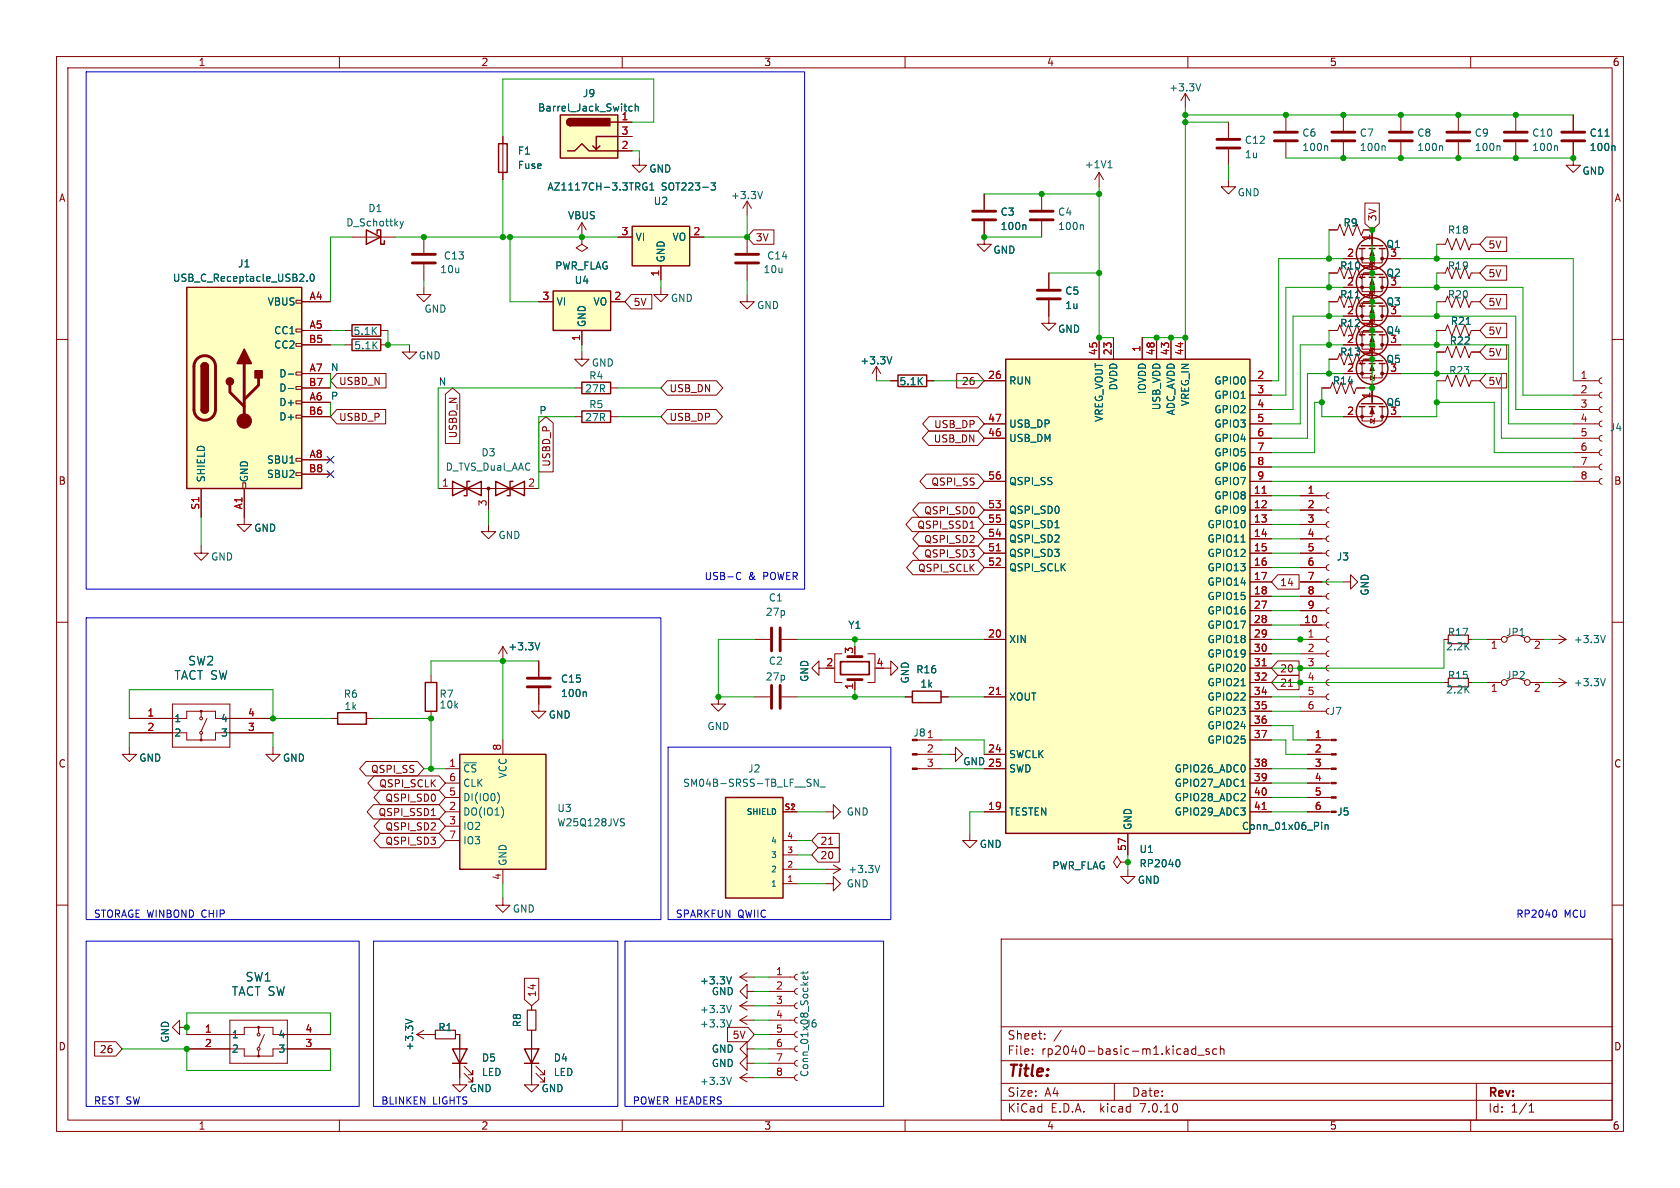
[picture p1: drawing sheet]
<svg xmlns="http://www.w3.org/2000/svg" width="297mm" height="210mm" viewBox="0 0 297 210" stroke-linecap="round" stroke-linejoin="round" font-family="sans-serif">
<g fill="none" stroke="#840000" stroke-width=".18">
<path d="M10 10h277v190h-277zM12 12h273v186h-273zM60 10v2M110 10v2M160 10v2M209.5 16.5v2.6M209.5 16.5l-.7 1.3M209.5 16.5l.8 1.3M210 10v2M260 10v2M88.9 24.1v7.7M102.9 39.4l-.8 1.2"/>
<path d="M102.9 39.4v2.5M102.9 39.4l.7 1.2M109.2 21.6h2.6M109.2 26.7h2.6M109.2 24.1h2.6M113 27.9v1.3h1.3l-1.3 1.3-1.2-1.3h1.2M132.1 35.6l-.8 1.2M132.1 35.6v2.5M132.1 35.6l.7 1.2M174 39.1v4.1h1.3l-1.3 1.3-1.3-1.3h1.3M174 34.3v2.8M184.1 34.3v2.8"/>
<path d="M184.1 39.1v2.8M194.3 30.5v2.5M194.3 30.5l-.8 1.3M194.3 30.5l.8 1.3M217.2 31.8v1.2h1.2l-1.2 1.3-1.3-1.3h1.3M217.2 21.6v2.8M217.2 26.4v2.8M227.3 20.3v2.8M227.3 25.1v2.8M237.5 20.3v2.8M237.5 25.1v2.8M241.3 35.9h2.5v3.6l-1.2 1.1-1.3-1.1z"/>
<path d="M247.6 20.3v2.8M247.6 25.1v2.8M257.8 20.3v2.8M257.8 25.1v2.8M268 20.3v2.8M268 25.1v2.8M278.1 25.1v4.1h1.3l-1.3 1.3-1.2-1.3h1.2M278.1 20.3v2.8M10 60h2M52.3 58.2h1v.5h-1zM52.3 53.1h1v.5h-1zM53.3 53.3h5.1"/>
<path d="M53.3 58.4h5.1M61 58.4h1.2M62.2 41.9h7.6M67.3 58.4h1.3M74.9 50.8v1.3h1.3l-1.3 1.2-1.2-1.2h1.2M74.9 41.9v2.8M74.9 46.7v2.8M95.2 53.3h2.6M102.9 41.9v1.3l1 .6-1 .7-1-.7 1-.6M102.9 41.9h.1M102.9 58.4v2.6M107.9 53.3h2.6"/>
<path d="M109.2 41.9h2.6M111.6 52.1h3.6v2.5h-3.6l-1.1-1.3zM116.8 50.8v1.3h1.3l-1.3 1.2-1.2-1.2h1.2M116.8 47v2.5M121.9 41.9h2.6M132.1 52.1v1.2h1.2l-1.2 1.3-1.3-1.3h1.3M132.1 41.9v2.8M132.1 46.7v2.8M133.2 40.6h3.6v2.6h-3.6l-1.1-1.3zM185.4 53.1v4.1h1.3l-1.3 1.2-1.3-1.2h1.3M185.4 48.3v2.8M194.3 59.7v3.8"/>
<path d="M196.8 59.7v3.8M201.9 59.7v3.8M204.5 59.7v3.8M207 59.7v3.8M209.5 59.7v3.8M234.9 53.3h1.6l.4-1 .7 2.1 .8-2.1 .7 2.1 .8-2.1 .8 2.1 .3-1.1h1.6M234.9 48.3h1.6l.4-1.1 .7 2.1 .8-2.1 .7 2.1 .8-2.1 .8 2.1 .3-1h1.6M234.9 58.4h1.6l.4-1 .7 2 .8-2 .7 2 .8-2 .8 2 .3-1h1.6M234.9 40.6h1.6l.4-1 .7 2.1 .8-2.1 .7 2.1 .8-2.1 .8 2.1 .3-1.1h1.6M240.8 59.2v2.5h3.5v-2.5M240.8 49v2.6h3.5v-2.6M240.8 54.1v2.5h3.5v-2.5"/>
<path d="M240.8 43.9v2.6h3.5v-2.6M242.3 51.2l.7 .4-.7 .3zM242.3 56.3l.7 .3-.7 .4zM242.3 46.1l.7 .4-.7 .4zM242.6 59.2v1.8h-5.1M242.6 49v1.8h-5.1M242.6 54.1v1.8h-5.1M242.6 43.9v1.8h-5.1M242.6 40.6v2.8M242.6 45.7v2.8M242.6 50.8v2.8M242.6 55.9v2.8"/>
<path d="M243.1 51.1l-.1 .1v.7l-.2 .2M243.1 56.1l-.1 .2v.7l-.2 .2M243.1 46l-.1 .1v.8l-.2 .1M244.3 50.8h3.3M244.3 55.9h3.3M244.3 45.7h3.3M254 43.2h1.5l.4-1 .8 2 .7-2 .8 2 .8-2 .7 2 .4-1h1.5M254 53.3h1.5l.4-1 .8 2.1 .7-2.1 .8 2.1 .8-2.1 .7 2.1 .4-1.1h1.5M254 58.4h1.5l.4-1 .8 2 .7-2 .8 2 .8-2 .7 2 .4-1h1.5M254 48.3h1.5l.4-1.1 .8 2.1 .7-2.1 .8 2.1 .8-2.1 .7 2.1 .4-1h1.5M262.7 47h3.7v2.5h-3.7l-1.1-1.2zM262.7 41.9h3.7v2.6h-3.7l-1.1-1.3z"/>
<path d="M262.7 52.1h3.7v2.5h-3.7l-1.1-1.3zM262.7 57.1h3.7v2.6h-3.7l-1.1-1.3zM285 60h2M52.3 73.4h1v.5h-1zM52.3 70.9h1v.5h-1zM52.3 68.3h1v.5h-1zM52.3 65.8h1v.5h-1zM52.3 60.7h1v.5h-1zM53.3 61h5.1M53.3 73.7h5.1M53.3 66h5.1M53.3 68.6h5.1"/>
<path d="M53.3 71.1h5.1M59.5 72.4h8.7v2.5h-8.7l-1.1-1.2zM59.5 66h8.7v2.6h-8.7l-1.1-1.3zM61 61h1.2M67.3 61h1.3M72.4 61v1.2h1.3l-1.3 1.3-1.3-1.3h1.3M78.7 69.7l1.3-1.1 1.3 1.1v8.7h-2.6zM95.2 74.8l1.3-1.1 1.3 1.1v8.6h-2.6zM101.6 73.7h1.3M101.6 68.6h1.3M102.9 62.2v1.3h1.2l-1.2 1.3-1.3-1.3h1.3M107.9 73.7h1.3"/>
<path d="M107.9 68.6h1.3M118 67.3h8.7l1.1 1.3-1.1 1.3h-8.7l-1.2-1.3zM118 72.4h8.6l1.1 1.3-1.1 1.2h-8.6l-1.2-1.2zM154.9 64.8l-.7 1.2M154.9 64.8v2.5M154.9 64.8l.8 1.2M157.5 67.3h1.2M163.8 67.3h1.3M164.2 76.2h8.7l1.1 1.3-1.1 1.2h-8.7l-1.1-1.2zM164.2 73.7h8.7l1.1 1.2-1.1 1.3h-8.7l-1.1-1.3zM169.1 66h3.8l1.1 1.3-1.1 1.3h-3.8zM174 67.3h3.8"/>
<path d="M174 77.5h3.8M174 74.9h3.8M221 67.3h3.8M221 69.9h3.8M221 72.4h3.8M221 77.5h3.8M221 74.9h3.8M233.7 68.6h1.5l.4-1 .7 2 .8-2 .8 2 .7-2 .8 2 .4-1h1.5M234.9 63.5h1.6l.4-1 .7 2 .8-2 .7 2 .8-2 .8 2 .3-1h1.6M240.8 64.3v2.5h3.5v-2.5M240.8 71.9v2.5h3.5v-2.5M242.3 61.3l.7 .4-.7 .4z"/>
<path d="M242.3 66.4l.7 .4-.7 .4zM242.3 74l.7 .4-.7 .4zM242.6 64.3v1.7h-5.1M242.6 71.9v1.8h-5.1M242.6 61v2.8M242.6 68.6v2.8M243.1 61.2l-.1 .1v.8l-.2 .1M243.1 66.3l-.1 .1v.8l-.2 .1M243.1 73.9l-.1 .1v.8l-.2 .1M244.3 61h3.3M244.3 73.7h3.3M244.3 66h3.3"/>
<path d="M254 67.3h1.5l.4-1 .8 2 .7-2 .8 2 .8-2 .7 2 .4-1h1.5M254 62.2h1.5l.4-1 .8 2 .7-2 .8 2 .8-2 .7 2 .4-1h1.5M262.7 61h3.7v2.5h-3.7l-1.1-1.3zM262.7 66h3.7v2.6h-3.7l-1.1-1.3zM278.1 67.3h4.6M278.1 69.9h4.6M278.1 72.4h4.6M278.1 77.5h4.6M278.1 74.9h4.6M283.2 79.5l-.4 .2-.1 .3 .1 .4 .4 .1M283.2 77l-.4 .1-.1 .4 .1 .3 .4 .2M283.2 74.4l-.4 .2-.1 .3 .1 .4 .4 .1"/>
<path d="M283.2 71.9l-.4 .1-.1 .4 .1 .3 .4 .2M283.2 69.3l-.4 .2-.1 .3 .1 .4 .4 .2M283.2 66.8l-.4 .2-.1 .3 .1 .4 .4 .1M35.6 96.5v1.3h1.2l-1.2 1.3-1.3-1.3h1.3M35.6 86.4v5M42.9 85.3h.5v1.1h-.5zM43.2 86.4v6.3h1.2l-1.2 1.3-1.3-1.3h1.3M52.3 83.6h1v.5h-1zM52.3 81h1v.5h-1zM53.3 81.3h5.1M53.3 83.8h5.1M77.5 86.4h17.7"/>
<path d="M86.4 92.7v1.3h1.2l-1.2 1.3-1.3-1.3h1.3M86.4 86.4v3.8M161.3 91.4h11.6l1.1 1.3-1.1 1.3h-11.6l-1.1-1.3zM161.4 99.1h11.5l1.1 1.2-1.1 1.3h-11.5l-1.1-1.3zM162.5 88.9h10.4l1.1 1.3-1.1 1.2h-10.4l-1.1-1.2zM162.5 94h10.4l1.1 1.3-1.1 1.2h-10.4l-1.1-1.2zM162.5 96.5h10.4l1.1 1.3-1.1 1.3h-10.4l-1.1-1.3zM163.7 83.8h9.2l1.1 1.3-1.1 1.3h-9.2l-1.1-1.3zM171.5 93.4h.7M174 90.2h3.8M174 92.7h3.8M174 95.3h3.8"/>
<path d="M174 97.8h3.8M174 85.1h3.8M221 87.6h3.8M221 90.2h3.8M221 92.7h3.8M221 95.3h3.8M221 97.8h3.8M221 85.1h3.8M221 80h3.8M221 82.6h3.8M229.9 87.6h4.5M229.9 90.2h4.5"/>
<path d="M229.9 92.7h4.5M229.9 95.3h4.5M229.9 97.8h4.5M234.9 99.8l-.3 .2-.2 .3 .2 .4 .3 .1M234.9 97.3l-.3 .1-.2 .4 .2 .3 .3 .2M234.9 94.7l-.3 .2-.2 .3 .2 .4 .3 .2M234.9 92.2l-.3 .1-.2 .4 .2 .4 .3 .1M234.9 89.7l-.3 .1-.2 .4 .2 .3 .3 .2M234.9 87.1l-.3 .2-.2 .3 .2 .4 .3 .1M278.1 85.1h4.6M278.1 80h4.6M278.1 82.6h4.6"/>
<path d="M283.2 84.6l-.4 .1-.1 .4 .1 .3 .4 .2M283.2 82l-.4 .2-.1 .3 .1 .4 .4 .2M10 110h2M76.2 119.4v1.3M88.9 114.3v2.5M88.9 114.3l-.8 1.3M88.9 114.3l.8 1.3M95.2 116.8v2.8M133.3 113h2.8M138.2 113h2.8M144.8 118.1v-1.3l-1.3 1.3 1.3 1.3v-1.3h1.2M147.3 118.1h.3"/>
<path d="M148.8 115.6h-1.2v5.1h1.2M153.4 115.6h1.3v5.1h-1.3M156.2 118.1h1.3v-1.3l1.2 1.3-1.2 1.3v-1.3M174 113h3.8M174 100.3h3.8M221 113h3.8M221 100.3h3.8M221 102.9h3.8M221 105.4h3.8M221 108h3.8M221 110.5h3.8M221 115.6h3.8"/>
<path d="M221 118.1h3.8M225.9 101.6h3.8v2.5h-3.8l-1.1-1.2zM225.9 116.8h3.8v2.6h-3.8l-1.1-1.3zM225.9 119.4h3.8v2.5h-3.8l-1.1-1.2zM229.9 113h4.5M229.9 100.3h4.5M229.9 102.9h4.5M229.9 105.4h4.5M229.9 108h4.5M229.9 110.5h4.5M229.9 115.6h4.5M229.9 118.1h4.5"/>
<path d="M234.9 117.6l-.3 .1-.2 .4 .2 .4 .3 .1M234.9 115.1l-.3 .1-.2 .4 .2 .3 .3 .2M234.9 112.5l-.3 .2-.2 .3 .2 .4 .3 .1M234.9 110l-.3 .1-.2 .4 .2 .3 .3 .2M234.9 107.4l-.3 .2-.2 .3 .2 .4 .3 .2M234.9 104.9l-.3 .1-.2 .4 .2 .4 .3 .1M234.9 102.4l-.3 .1-.2 .4 .2 .3 .3 .2M237.5 102.9h1.3v-1.3l1.2 1.3-1.2 1.2v-1.2M255.3 113h.7M259.6 113h.7M262.9 113h2.5M266.4 112.8a2.54 2.54 0 0 1 3.1 0"/>
<path d="M270.5 113h2.5M274.3 113h2.6M275.6 112.3l1.3 .7M275.6 119.9l1.3 .8M276.9 113l-1.3 .8M285 110h2M22.9 132.1v1.3h1.2l-1.2 1.2-1.3-1.2h1.3M22.9 127h10.1v-1.3h5.1v1.3h10.2M22.9 129.5h10.1v1.3h5.1v-1.3h10.2M30.5 124.5h10.1v7.6h-10.1zM35.6 125.7v1M35.6 129.8v1"/>
<path d="M36.6 127l-1 2.3M48.3 132.1v1.3h1.2l-1.2 1.2-1.3-1.2h1.3M58.4 127h1.3M64.7 134.6h9.1l1.1 1.3-1.1 1.3h-9.1l-1.1-1.3zM64.8 127h1.2M66.1 137.2h11.5l1.1 1.2-1.1 1.3h-11.5l-1.1-1.3zM67.2 139.7h10.4l1.1 1.3-1.1 1.2h-10.4l-1.1-1.2zM76.2 125.7v1.3M78.7 135.9h2.6M78.7 138.4h2.6M88.9 130.8v2.6M95.2 121.7v4h1.3l-1.3 1.3-1.2-1.3h1.2"/>
<path d="M127 123.2v1.3h1.3l-1.3 1.2-1.3-1.2h1.3M133.3 123.2h2.8M138.2 123.2h2.8M151.1 120.1v1.8M160 123.2h1.3M162.2 133.4h4.2M162.2 135.9h4.2M162.6 130.8h3.8M166.4 123.2h1.2M167.6 133.4h1.3v-1.3l1.3 1.3-1.3 1.2v-1.2M174 123.2h3.8M174 133.4h3.8"/>
<path d="M174 135.9h3.8M221 123.2h3.8M221 135.9h3.8M221 120.7h3.8M221 125.7h3.8M221 128.3h3.8M221 130.8h3.8M221 138.4h3.8M227.8 121.3h.7M229.9 123.2h4.5M229.9 120.7h4.5M229.9 125.7h4.5"/>
<path d="M231.1 133.4h4.3M231.1 135.9h4.3M231.1 130.8h4.3M231.1 138.4h4.3M234.9 122.7l-.3 .1-.2 .4 .2 .3 .3 .2M234.9 120.1l-.3 .2-.2 .3 .2 .4 .3 .2M255.3 120.7h.7M259.6 120.7h.7M262.9 120.7h2.5M266.4 120.4a2.54 2.54 0 0 1 3.1 0M270.5 120.7h2.5M274.3 120.7h2.6"/>
<path d="M276.9 120.7l-1.3 .7M10 160h2M66 142.2h11.6l1.1 1.3-1.1 1.3h-11.6l-1.1-1.3zM67.2 144.8h10.4l1.1 1.3-1.1 1.2h-10.4l-1.1-1.2zM67.2 147.3h10.4l1.1 1.3-1.1 1.3h-10.4l-1.1-1.3zM76.2 144.2h.8M78.7 143.5h2.6M78.7 141h2.6M78.7 148.6h2.6M78.7 146.1h2.6M88.9 158.8v1.2h1.3l-1.3 1.3-1.3-1.3h1.3M88.9 153.7v2.5"/>
<path d="M138.4 143.5h2.6M138.4 156.2h2.6M138.4 153.7h2.6M138.4 151.1h2.6M138.4 148.6h2.6M144.6 147.3h3.8v2.6h-3.8l-1.1-1.3zM144.6 149.9h3.8v2.5h-3.8l-1.1-1.3zM146 143.5h1.3v-1.3l1.3 1.3-1.3 1.3v-1.3M146 156.2h1.3v-1.3l1.3 1.3-1.3 1.3v-1.3M146 153.7h2.6M146.5 149.3h.7M147.3 152.9l1.3 .8"/>
<path d="M148.6 153.7l-1.3 .7M171.4 147.3v1.3h1.3l-1.3 1.3-1.2-1.3h1.2M174 143.5h3.8M198.1 152.4l-.6-1-.7 1 .7 1 .6-1h1.3M199.4 153.7v1.2h1.3l-1.3 1.3-1.3-1.3h1.3M199.4 152.4h.1M199.4 147.3v3.8M221 143.5h3.8M221 141h3.8M231.1 143.5h4.3M231.1 141h4.3M285 160h2"/>
<path d="M92.7 172.9h2.6v3.8l-1.3 1.1-1.3-1.1zM94 177.8v.8M130.8 177.8h2.5M130.8 172.7h2.5M130.8 177.8l1.3 .8M130.8 172.7l1.3 .8M132.1 175.3v-1.3l-1.3 1.3 1.3 1.2v-1.2h1.2M132.1 177l-1.3 .8M132.1 172l-1.3 .7M132.1 179.6l-1.3 .7M135.9 177.8h4.6M135.9 175.3h4.6"/>
<path d="M135.9 172.7h4.6M141 179.8l-.4 .2-.1 .3 .1 .4 .4 .1M141 177.3l-.4 .1-.1 .4 .1 .4 .4 .1M141 174.8l-.4 .1-.1 .3 .1 .4 .4 .2M141 172.2l-.4 .1-.1 .4 .1 .4 .4 .1M177 166h108v32h-108zM16.7 184.1h3.8l1.1 1.3-1.1 1.3h-3.8zM31.7 181.6v-1.3l-1.2 1.3 1.2 1.3v-1.3h1.3M33 185.4h10.2v1.3h5.1v-1.3h10.1M33 182.9h10.2v-1.3h5.1v1.3h10.1M40.6 180.3h10.2v7.7h-10.2zM45.7 181.6v1"/>
<path d="M45.7 185.7v1M46.7 182.9l-1 2.3M60 198v2M73.7 182.9h3.3M73.7 182.9l1.2 .7M74.9 182.1l-1.2 .8M80.5 182.9h.8v8.9h1.2l-1.2 1.2-1.3-1.2h1.3M82 189.7l1.6 1.6v-.8v.8h-.8M82 188.5l1.6 1.5v-.8v.8h-.8M94 182.1v9.7h1.2l-1.2 1.2-1.3-1.2h1.3M94.7 189.7l1.6 1.6v-.8v.8h-.8M94.7 188.5l1.6 1.5v-.8v.8h-.8"/>
<path d="M110 198v2M128.6 181.6h3.6l1.1 1.3-1.1 1.3h-3.6zM130.8 180.3h2.5M130.8 190.5h2.5M130.8 180.3l1.3 .8M130.8 190.5l1.3 .8M132.1 188v-1.3l-1.3 1.3 1.3 1.2v-1.2h1.2M132.1 185.4v-1.2l-1.3 1.2 1.3 1.3v-1.3h1.2M132.1 189.7l-1.3 .8M135.9 185.4h4.6M135.9 188h4.6M135.9 182.9h4.6"/>
<path d="M135.9 180.3h4.6M135.9 190.5h4.6M141 190l-.4 .1-.1 .4 .1 .4 .4 .1M141 187.5l-.4 .1-.1 .3 .1 .4 .4 .2M141 184.9l-.4 .1-.1 .4 .1 .4 .4 .1M141 182.4l-.4 .1-.1 .4 .1 .3 .4 .2M160 198v2M177 194.5h108M177 191.5h108M177 187.5h108M177 181.5h108M182.5 186.3v.1"/>
<path d="M182.5 185.5v.1M184.7 183.6v.1M184.7 182.8v.1M187.6 182.1l-1.3 2M197 191.5v3M210 198v2M211.4 184.9v1.5M211.4 185.5l-.4-.1-.3 .3v.4l.1 .2h.6M211.7 186.5h1.2M213.7 185.5l-.3-.1-.2 .2v.2l.5 .2v.3h-.5M215.1 185.5l-.4-.1-.3 .3v.4l.1 .2h.6M215.7 185.5l.3-.1 .3 .1 .1 .9"/>
<path d="M215.7 184.9v1.5M260 198v2M261 191.5v6.5M270.3 196.6h.9M270.3 195.5l.4-.4v1.5"/>
<circle cx="265.9" cy="113" r=".51"/>
<circle cx="270" cy="113" r=".51"/>
<circle cx="35.6" cy="127" r=".25"/>
<circle cx="35.6" cy="129.5" r=".25"/>
<circle cx="265.9" cy="120.7" r=".51"/>
<circle cx="270" cy="120.7" r=".51"/>
<circle cx="45.7" cy="185.4" r=".25"/>
<circle cx="45.7" cy="182.9" r=".25"/>
</g>
<g fill="none" stroke="#840000" stroke-width=".25">
<path d="M88.1 25.4h1.6v5.1h-1.6zM99.1 20.3h10.1v7.6h-10.1zM100.3 26.7h1.3l1.3-1.3 1.2 1.3h5.1M100.8 21a.64 .64 0 0 0-.6 .6 .64 .64 0 0 0 .6 .6M106 25.8l-.6 .6M107.9 21.6h1.3M109.2 24.1h-3.8v2.3l-.6-.6M33 50.8h20.3v35.6h-20.3zM62.2 59.9h5.1v2.1h-5.1zM62.2 57.4h5.1v2h-5.1zM64.8 40.6l2.5 1.3-2.5 1.3zM66.7 41.3v-.7h.6v2.6h.6v-.7"/>
<path d="M97.8 51.4h10.1v7h-10.1zM111.8 40h10.1v7h-10.1zM240.3 59.2h1M240.3 49h1M240.3 54.1h1M240.3 43.9h1M240.7 58.7h3.8M240.7 48.5h3.8M240.7 53.6h3.8M240.7 43.4h3.8M242.1 59.2h1M242.1 49h1"/>
<path d="M242.1 54.1h1M242.1 43.9h1M243.8 59.2h1.1M243.8 49h1.1M243.8 54.1h1.1M243.8 43.9h1.1M35.6 72.4a.64 .64 0 0 0 .6 .6 .64 .64 0 0 0 .6-.6M35.6 64.8a.64 .64 0 0 1 .6-.7 .64 .64 0 0 1 .6 .7M102.9 72.6h5v2.1h-5zM102.9 67.6h5v2h-5zM158.7 66.3h5.1v2h-5.1zM177.8 63.5h43.2v83.8h-43.2z"/>
<path d="M240.3 64.3h1M240.3 71.9h1M240.7 63.8h3.8M240.7 71.4h3.8M242.1 64.3h1M242.1 71.9h1M243.8 64.3h1.1M243.8 71.9h1.1M80 85.1l5.1 2.5v-2.5l-5.1 2.5zM83.1 85.1h-.6v2.5h-.5M87.6 85.1l5.1 2.5v-2.5l-5.1 2.5zM90.7 85.1h-.5v2.5h-.5"/>
<path d="M59.7 126h5.1v2h-5.1zM75.2 120.7h2v5h-2zM81.3 133.4h15.2v20.3h-15.2zM161.3 122.2h5.1v2h-5.1zM128.3 141h10.1v17.8h-10.1zM80 185.4h2.5l-1.2 2.6zM80 188h2.5M92.7 185.4h2.5l-1.2 2.6zM92.7 188h2.5"/>
<circle cx="242.6" cy="44.8" r="2.79"/>
<circle cx="242.6" cy="49.9" r="2.79"/>
<circle cx="242.6" cy="55" r="2.79"/>
<circle cx="242.6" cy="60.1" r="2.79"/>
<circle cx="242.6" cy="72.8" r="2.79"/>
<circle cx="242.6" cy="65.2" r="2.79"/>
<circle cx="35.6" cy="130.8" r=".13"/>
<circle cx="35.6" cy="125.7" r=".13"/>
<circle cx="45.7" cy="186.7" r=".13"/>
<circle cx="45.7" cy="181.6" r=".13"/>
</g>
<g fill="#840000" stroke="#840000" stroke-width=".18">
<path d="M242.6 59.4l.4 1.1h-.8z"/>
<path d="M242.6 49.3l.4 1h-.8z"/>
<path d="M242.6 54.4l.4 1h-.8z"/>
<path d="M242.6 64.5l.4 1h-.8z"/>
<path d="M242.6 72.1l.4 1.1h-.8z"/>
<path d="M161.3 135.8h.9v.2h-.9z"/>
<path d="M161.3 133.2h.9v.3h-.9z"/>
<path d="M235.4 143.4h.8v.2h-.8z"/>
<path d="M235.4 140.8h.8v.3h-.8z"/>
<path d="M235.4 138.3h.8v.3h-.8z"/>
<path d="M235.4 135.8h.8v.2h-.8z"/>
<path d="M235.4 133.2h.8v.3h-.8z"/>
<path d="M235.4 130.7h.8v.2h-.8z"/>
<path d="M242.6 44.2l.4 1h-.8z"/>
<circle cx="240.8" cy="61" r=".25"/>
<circle cx="244.3" cy="61" r=".25"/>
<circle cx="240.8" cy="50.8" r=".25"/>
<circle cx="244.3" cy="50.8" r=".25"/>
<circle cx="240.8" cy="55.9" r=".25"/>
<circle cx="244.3" cy="55.9" r=".25"/>
<circle cx="240.8" cy="66" r=".25"/>
<circle cx="244.3" cy="66" r=".25"/>
<circle cx="240.8" cy="73.7" r=".25"/>
<circle cx="244.3" cy="73.7" r=".25"/>
<circle cx="86.4" cy="86.4" r=".25"/>
<circle cx="240.8" cy="45.7" r=".25"/>
<circle cx="244.3" cy="45.7" r=".25"/>
<circle cx="43.2" cy="74.4" r="1.27"/>
</g>
<g fill="none" stroke="#840000" stroke-width=".51">
<path d="M172 38.9h4M172 37.3h4M182.1 38.9h4.1M182.1 37.3h4.1M215.1 26.2h4.1M215.1 24.6h4.1M225.3 24.9h4.1M225.3 23.4h4.1M235.5 24.9h4M235.5 23.4h4M245.6 24.9h4.1M245.6 23.4h4.1"/>
<path d="M255.8 24.9h4M255.8 23.4h4M265.9 24.9h4.1M265.9 23.4h4.1M276.1 24.9h4.1M276.1 23.4h4.1M72.9 46.5h4.1M72.9 45h4.1M130 46.5h4.1M130 45h4.1M183.4 52.8h4.1M183.4 51.3h4.1"/>
<path d="M34.9 63.4a1.9 1.9 0 0 1 2-.4 1.9 1.9 0 0 1 1.2 1.8v7.6a1.91 1.91 0 0 1-1.9 1.9 1.91 1.91 0 0 1-1.9-1.9v-7.8l.2-.6zM40.6 68.1v1.2l2.6 2.6M43.2 64.3v10.1M45.7 66.8v1.3l-2.5 2.5M93.2 119.9h4.1M136.4 111v4.1M137.9 111v4.1M149.9 116.1h2.5M93.2 121.4h4.1M136.4 121.2v4M137.9 121.2v4M149.9 120.1h2.5"/>
</g>
<g fill="none" stroke="#006464" stroke-width=".18">
<path d="M111.8 18.8h-.4l-.2 .2 .1 .6h.5M112.3 18.9l.2-.1h.3v.8M112.3 18.4v1.2M212.3 14.8l-.5 1.3M70.7 39.1l.3 .8M71 39.9l-.3 .5M71.3 39.1l-.3 .8M114.3 32.4a.59 .59 0 0 0-.7 .6 .59 .59 0 0 0 .7 .5l.1-.4h-.3M114.9 33.6h.7M114.9 32.7l.3-.4v1.3M125.7 32.3h.8l-.4 .5 .3 .1v.6l-.2 .1-.5-.1M134.8 33.9l-.4 1.2"/>
<path d="M181.2 39.7l.2 .2v.7M191.3 39.7l.2 .2v.7M195.9 29.7h.7M196 28.7l.2-.3v1.3M234.5 25.8l.2 .1v.7M244.7 25.8l.2 .1v.7M254.8 25.8l.2 .1v.7M265 25.8l.2 .1v.7M275.2 25.8l.2 .1v.7M283.8 24.1h.7M285.3 25.8l.2 .1v.7M54.3 49.6v.1"/>
<path d="M54.9 48.6l.2-.1a.68 .68 0 0 1 .5 .6 .68 .68 0 0 1-.5 .6l-.2-.1-.1-.4zM239.6 52.6h.8M259.2 57.3h.7M51 66.1h.9M51 68.7h.9M157.7 63.1l-.5 1.2M186.5 93.3h.7M219.4 95.8h.7M95.4 113.6l-.4 1.3M283.8 112.3l-.4 1.3M283.8 120l-.4 1.2M103.5 122.3l.1 .2v.6"/>
<path d="M144.7 137.7v1.3l-.8-1.3v1.3M145 139.1h.9M219.4 121.2h.7M219.4 139h.7M88 140.2a1.49 1.49 0 0 1 0 1.8M89 143.2v.8M109.9 144.7l.5 .1M110.1 145.4l.3 .2-.3 .4M155.5 153l-.4 1.2M208.3 152a.79 .79 0 0 1 0 1.2M233.6 145.4v.1M233.6 145.8v.8"/>
<path d="M234.3 145.8v.8M234.3 145.9l.1-.1h.3l.1 .8M129.3 177.7l-.4 1.3M129.3 172.7l-.4 1.2M142 171.7v.5M142.8 172.6v.4l-.2 .2-.6-.1v-.5l.3-.1 .1 .7M142.8 171.7l-.2 .3h-1.1M71.7 180.2l1.3 .4M129.3 180.3l-.4 1.3M129.3 190.4l-.4 1.3"/>
</g>
<path d="M256 112.3h3.6v1.5h-3.6zM256 119.9h3.6v1.5h-3.6zM93.2 178.6h1.5v3.5h-1.5zM77 182.1h3.5v1.5h-3.5z" fill="none" stroke="#840000" stroke-width=".2"/>
<g fill="#ffffc2" stroke="#ffffc2" stroke-width=".18">
<path d="M177.8 63.5h43.2v83.8h-43.2z"/>
<path d="M128.3 141h10.1v17.8h-10.1z"/>
<path d="M99.1 20.3h10.1v7.6h-10.1z"/>
<path d="M33 50.8h20.3v35.6h-20.3z"/>
<path d="M97.8 51.4h10.1v7h-10.1z"/>
<path d="M111.8 40h10.1v7h-10.1z"/>
<path d="M81.3 133.4h15.2v20.3h-15.2z"/>
</g>
<path d="M176.1 97.4h.8M223.1 87.2h.8M223.1 117.7h.8M176.1 122.8h.8M223.1 143.1h.8" fill="none" stroke="#a90000" stroke-width=".18"/>
<path d="M148.6 117h5.1v2.3h-5.1z" fill="none" stroke="#840000" stroke-width=".3"/>
<g fill="#840000" stroke="#840000" stroke-width=".25">
<path d="M100.4 21.1l.4-.1v1.2a.64 .64 0 0 1-.5-.4 .64 .64 0 0 1 .1-.7z"/>
<path d="M100.8 21h7v1.2h-7z"/>
<path d="M35.6 72.4h1.2a.64 .64 0 0 1-.6 .6 .64 .64 0 0 1-.6-.6z"/>
<path d="M35.6 64.8h1.2v7.6h-1.2z"/>
<path d="M35.7 64.3a.64 .64 0 0 1 .7-.1 .64 .64 0 0 1 .4 .6h-1.2z"/>
<path d="M43.2 61.7l1.2 2.6h-2.5z"/>
<path d="M45.1 65.5h1.3v1.3h-1.3z"/>
<circle cx="40.6" cy="67.4" r=".63"/>
</g>
<path d="M15.2 12.7h127v91.4h-127zM15.2 109.2h101.6v53.4h-101.6zM130.4 101.2h.3l.3 .1M131 102.3l-.3 .2-.3-.1M118.1 132.1h39.4v30.5h-39.4zM15.2 166.4h48.3v29.2h-48.3zM66 166.4h43.2v29.2h-43.2zM110.5 166.4h45.7v29.2h-45.7zM274.9 160.9a.79 .79 0 0 1 0 1.2" fill="none" stroke="#0000c2" stroke-width=".18"/>
<g fill="none" stroke="#009600" stroke-width=".18">
<path d="M209.5 19.1v40.6h-7.6M88.9 31.8v10.1M111.8 21.6h3.8v-7.6h-26.7v10.1M111.8 26.7h1.2v1.2M132.1 38.1v3.8h-7.6M174 34.3h20.3M194.3 33v26.7h2.5M209.5 20.3h68.6M209.5 21.6h7.7M217.2 29.2v2.6M227.3 27.9h50.8M58.4 58.4h2.6"/>
<path d="M62.2 41.9h-3.8v11.4M68.6 58.4v2.6h3.8M69.8 41.9h39.4M74.9 49.5v1.3M90.2 41.9v11.4h5M116.8 49.5v1.3M132.1 49.5v2.6M174 41.9h10.1M185.4 48.3h8.9M234.9 40.6v5.1M234.9 48.3v2.5M234.9 53.3v2.6"/>
<path d="M234.9 58.4v2.6M237.5 55.9h-8.9v16.5h-3.8M237.5 50.8h-10.2v19.1h-2.5M237.5 45.7h-11.4v21.6h-1.3M242.6 40.6v28h-1.3M247.6 55.9h20.4v16.5h10.1M247.6 50.8h21.6v19.1h8.9M247.6 45.7h30.5v21.6M254 43.2v2.5M254 48.3v2.5M254 53.3v2.6M254 58.4v2.6"/>
<path d="M58.4 61h2.6M58.4 66v2.6M58.4 71.1v2.6M101.6 68.6h-24.1v17.8M101.6 73.7h-6.4v12.7M102.9 61v1.2M109.2 68.6h7.6M109.2 73.7h7.6M154.9 67.3h2.6M165.1 67.3h8.9M233.7 68.6v5.1h3.8M233.7 71.1h-1.3v8.9h-7.6"/>
<path d="M234.9 63.5v2.5M237.5 66h-6.4v11.5h-6.3M237.5 61h-7.6v13.9h-5.1M247.6 66h17.8v11.5h12.7M247.6 61h19.1v13.9h11.4M254 62.2v3.8M254 67.3v6.4h-6.4M254 71.1h10.2v8.9h13.9M35.6 91.4v5.1M86.4 90.2v2.5M224.8 92.7h5.1M224.8 90.2h5.1"/>
<path d="M224.8 87.6h5.1M224.8 95.3h5.1M224.8 97.8h5.1M224.8 82.6h53.3M224.8 85.1h53.3M88.9 116.8v14M95.2 116.8h-19v2.6M133.3 113h-6.3v10.2h6.3M141 113h33M151.1 113v1.3M224.8 113h6.3M224.8 105.4h5.1"/>
<path d="M224.8 100.3h5.1M224.8 110.5h5.1M224.8 108h5.1M224.8 115.6h5.1M229.9 102.9h7.6M255.3 113v5.1h-30.5M260.3 113h2.6M273 113h1.3M22.9 127v-5.1h25.4v5.1h10.1M22.9 129.5v2.6M48.3 129.5v2.6M66 127h10.2v8.9"/>
<path d="M74.9 135.9h3.8M141 123.2h19M151.1 121.9v1.3M166.4 135.9h7.6M166.4 130.8h7.6v2.6M166.4 133.4h1.2M167.6 123.2h6.4M224.8 120.7h30.5M224.8 135.9h6.3M224.8 138.4h6.3M224.8 125.7h5.1M224.8 123.2h5.1"/>
<path d="M224.8 130.8h2.5v2.6h3.8M224.8 128.3h3.8v2.5h2.5M260.3 120.7h2.6M273 120.7h1.3M88.9 156.2v2.6M141 156.2h5M141 143.5h5M141 151.1h2.5M141 153.7h5M141 148.6h2.5M174 143.5h-2.6v3.8M199.4 151.1v2.6"/>
<path d="M224.8 141h6.3M224.8 143.5h6.3M133.3 177.8h2.6M133.3 172.7h2.6M133.3 175.3h2.6M21.6 185.4h11.4v3.8h25.4v-3.8M33 182.9v-3.8h25.4v3.8M133.3 185.4h2.6M133.3 182.9h2.6M133.3 180.3h2.6M133.3 190.5h2.6M133.3 188h2.6"/>
</g>
<path d="M57.8 80.7l1.2 1.2M57.8 83.2l1.2 1.2M59 80.7l-1.2 1.2M59 83.2l-1.2 1.2" fill="none" stroke="#000084" stroke-width=".18"/>
<g fill="#009600" stroke="#009600" stroke-width=".18">
<circle cx="254" cy="45.7" r=".46"/>
<circle cx="247.6" cy="20.3" r=".46"/>
<circle cx="247.6" cy="27.9" r=".46"/>
<circle cx="278.1" cy="27.9" r=".46"/>
<circle cx="268" cy="27.9" r=".46"/>
<circle cx="268" cy="20.3" r=".46"/>
<circle cx="257.8" cy="27.9" r=".46"/>
<circle cx="257.8" cy="20.3" r=".46"/>
<circle cx="254" cy="71.1" r=".46"/>
<circle cx="242.6" cy="58.4" r=".46"/>
<circle cx="242.6" cy="55.9" r=".46"/>
<circle cx="234.9" cy="66" r=".46"/>
<circle cx="204.5" cy="59.7" r=".46"/>
<circle cx="194.3" cy="59.7" r=".46"/>
<circle cx="194.3" cy="34.3" r=".46"/>
<circle cx="132.1" cy="41.9" r=".46"/>
<circle cx="194.3" cy="48.3" r=".46"/>
<circle cx="207" cy="59.7" r=".46"/>
<circle cx="184.1" cy="34.3" r=".46"/>
<circle cx="174" cy="41.9" r=".46"/>
<circle cx="242.6" cy="63.5" r=".46"/>
<circle cx="242.6" cy="61" r=".46"/>
<circle cx="242.6" cy="48.3" r=".46"/>
<circle cx="242.6" cy="53.3" r=".46"/>
<circle cx="242.6" cy="50.8" r=".46"/>
<circle cx="254" cy="66" r=".46"/>
<circle cx="254" cy="61" r=".46"/>
<circle cx="254" cy="55.9" r=".46"/>
<circle cx="254" cy="50.8" r=".46"/>
<circle cx="242.6" cy="68.6" r=".46"/>
<circle cx="234.9" cy="50.8" r=".46"/>
<circle cx="209.5" cy="59.7" r=".46"/>
<circle cx="234.9" cy="61" r=".46"/>
<circle cx="233.7" cy="71.1" r=".46"/>
<circle cx="234.9" cy="55.9" r=".46"/>
<circle cx="151.1" cy="113" r=".46"/>
<circle cx="234.9" cy="45.7" r=".46"/>
<circle cx="237.5" cy="20.3" r=".46"/>
<circle cx="237.5" cy="27.9" r=".46"/>
<circle cx="209.5" cy="20.3" r=".46"/>
<circle cx="227.3" cy="20.3" r=".46"/>
<circle cx="209.5" cy="21.6" r=".46"/>
<circle cx="242.6" cy="45.7" r=".46"/>
<circle cx="242.6" cy="40.6" r=".46"/>
<circle cx="229.9" cy="118.1" r=".46"/>
<circle cx="229.9" cy="113" r=".46"/>
<circle cx="229.9" cy="120.7" r=".46"/>
<circle cx="102.9" cy="41.9" r=".46"/>
<circle cx="74.9" cy="41.9" r=".46"/>
<circle cx="88.9" cy="41.9" r=".46"/>
<circle cx="90.2" cy="41.9" r=".46"/>
<circle cx="76.2" cy="135.9" r=".46"/>
<circle cx="48.3" cy="127" r=".46"/>
<circle cx="88.9" cy="116.8" r=".46"/>
<circle cx="76.2" cy="127" r=".46"/>
<circle cx="127" cy="123.2" r=".46"/>
<circle cx="199.4" cy="152.4" r=".46"/>
<circle cx="151.1" cy="123.2" r=".46"/>
<circle cx="33" cy="181.6" r=".46"/>
<circle cx="33" cy="185.4" r=".46"/>
<circle cx="68.6" cy="61" r=".46"/>
</g>
<text font-size="2.8" fill="#840000" x="178" y="190.9">Title:</text>
<g font-size="2.1" fill="#006464">
<text x="33.2" y="117.8">SW2</text>
<text x="30.7" y="120.4">TACT SW</text>
<text x="43.3" y="173.7">SW1</text>
<text x="40.9" y="176.3">TACT SW</text>
</g>
<g font-size="2.1" fill="#840000">
<text x="178" y="184">Sheet:</text>
<text x="178" y="186.7">File:</text>
<text x="184.1" y="186.7">rp2040-basic-m1.kicad_sch</text>
<text x="178" y="196.9">KiCad</text>
<text x="178" y="194.1">Size:</text>
<text x="184.7" y="194.1">A4</text>
<text x="185.7" y="196.9">E.D.A.</text>
<text x="194.6" y="196.9">kicad</text>
<text x="200" y="194.1">Date:</text>
<text x="201.8" y="196.9">7.0.10</text>
<text x="263" y="194.3">Rev:</text>
<text x="263" y="196.9">Id:</text>
<text x="267.1" y="196.9">1/1</text>
</g>
<g font-size="1.8" fill="#840000">
<text x="35" y="11.9">1</text>
<text x="85" y="11.9">2</text>
<text x="135" y="11.9">3</text>
<text x="185" y="11.9">4</text>
<text x="235" y="11.9">5</text>
<text x="285" y="11.9">6</text>
<text x="10.3" y="35.9">A</text>
<text x="285.3" y="35.9">A</text>
<text x="243.5" y="39.2" transform="rotate(-90 243.5 39.2)">3V</text>
<text x="133.5" y="42.9">3V</text>
<text x="263.1" y="44.1">5V</text>
<text x="263.1" y="49.2">5V</text>
<text x="111.9" y="54.3">5V</text>
<text x="263.1" y="54.3">5V</text>
<text x="263.1" y="59.4">5V</text>
<text x="263.1" y="63.2">5V</text>
<text x="59.8" y="68.3">USBD_N</text>
<text x="118.3" y="69.5">USB_DN</text>
<text x="169.9" y="68.3">26</text>
<text x="263.1" y="68.3">5V</text>
<text x="59.8" y="74.6">USBD_P</text>
<text x="81" y="77.6" transform="rotate(-90 81 77.6)">USBD_N</text>
<text x="118.3" y="74.6">USB_DP</text>
<text x="165" y="75.9">USB_DP</text>
<text x="97.5" y="82.6" transform="rotate(-90 97.5 82.6)">USBD_P</text>
<text x="165" y="78.4">USB_DN</text>
<text x="10.3" y="85.9">B</text>
<text x="164.6" y="86">QSPI_SS</text>
<text x="285.3" y="85.9">B</text>
<text x="162.1" y="93.7">QSPI_SSD1</text>
<text x="163.3" y="91.1">QSPI_SD0</text>
<text x="162.2" y="101.3">QSPI_SCLK</text>
<text x="163.3" y="96.2">QSPI_SD2</text>
<text x="163.3" y="98.7">QSPI_SD3</text>
<text x="226.2" y="103.8">14</text>
<text x="226.2" y="119.1">20</text>
<text x="226.2" y="121.6">21</text>
<text x="10.3" y="135.9">C</text>
<text x="65.5" y="136.8">QSPI_SS</text>
<text x="285.3" y="135.9">C</text>
<text x="66.9" y="139.4">QSPI_SCLK</text>
<text x="68" y="141.9">QSPI_SD0</text>
<text x="66.8" y="144.5">QSPI_SSD1</text>
<text x="68" y="147">QSPI_SD2</text>
<text x="68" y="149.5">QSPI_SD3</text>
<text x="144.9" y="149.5">21</text>
<text x="144.9" y="152.1">20</text>
<text x="94.9" y="176.4" transform="rotate(-90 94.9 176.4)">14</text>
<text x="10.3" y="185.9">D</text>
<text x="129.4" y="183.8">5V</text>
<text x="285.3" y="185.9">D</text>
<text x="17.5" y="186.4">26</text>
<text x="35" y="199.9">1</text>
<text x="85" y="199.9">2</text>
<text x="135" y="199.9">3</text>
<text x="185" y="199.9">4</text>
<text x="235" y="199.9">5</text>
<text x="285" y="199.9">6</text>
</g>
<g font-size="1.8" fill="#006464">
<text x="102.9" y="17.4">J9</text>
<text x="206.6" y="16.4">+3.3V</text>
<text x="95" y="19.9">Barrel_Jack_Switch</text>
<text x="91.4" y="27.5">F1</text>
<text x="191.7" y="29.9">+1V1</text>
<text x="220" y="28.2">1u</text>
<text x="220" y="25.6">C12</text>
<text x="230.1" y="24.4">C6</text>
<text x="230.1" y="26.9">100n</text>
<text x="240.3" y="24.4">C7</text>
<text x="240.3" y="26.9">100n</text>
<text x="250.5" y="24.4">C8</text>
<text x="250.5" y="26.9">100n</text>
<text x="260.6" y="24.4">C9</text>
<text x="260.6" y="26.9">100n</text>
<text x="270.8" y="24.4">C10</text>
<text x="270.8" y="26.9">100n</text>
<text x="280.9" y="24.4">C11</text>
<text x="280.9" y="26.9">100n</text>
<text x="91.4" y="30.1">Fuse</text>
<text x="96.7" y="33.9">AZ1117CH-3.3TRG1</text>
<text x="114.7" y="30.7">GND</text>
<text x="116.9" y="33.9">SOT223-3</text>
<text x="129.1" y="35.4">+3.3V</text>
<text x="218.7" y="34.9">GND</text>
<text x="279.7" y="31.1">GND</text>
<text x="61.1" y="40.2">D_Schottky</text>
<text x="65" y="37.7">D1</text>
<text x="100.3" y="39">VBUS</text>
<text x="115.5" y="36.4">U2</text>
<text x="176.8" y="38.3">C3</text>
<text x="176.8" y="40.9">100n</text>
<text x="187" y="38.3">C4</text>
<text x="187" y="40.9">100n</text>
<text x="237.4" y="40.2">R9</text>
<text x="255.9" y="41.5">R18</text>
<text x="42" y="47.5">J1</text>
<text x="78.4" y="46.1">C13</text>
<text x="98.1" y="47.9">PWR_FLAG</text>
<text x="112.3" y="42.8">VI</text>
<text x="117.7" y="46.5" transform="rotate(-90 117.7 46.5)">GND</text>
<text x="118.8" y="42.8">VO</text>
<text x="135.5" y="46.1">C14</text>
<text x="175.5" y="45.1">GND</text>
<text x="236.8" y="47.9">R10</text>
<text x="245" y="44">Q1</text>
<text x="255.9" y="47.9">R19</text>
<text x="30.5" y="50">USB_C_Receptacle_USB2.0</text>
<text x="77.7" y="48.5">10u</text>
<text x="101.5" y="50.4">U4</text>
<text x="118.5" y="53.6">GND</text>
<text x="134.9" y="48.5">10u</text>
<text x="188.2" y="52.3">C5</text>
<text x="236.8" y="52.9">R11</text>
<text x="245" y="49.1">Q2</text>
<text x="255.9" y="52.9">R20</text>
<text x="47.2" y="54.2">VBUS</text>
<text x="48.4" y="59.3">CC1</text>
<text x="62.4" y="59.4">5.1K</text>
<text x="74.9" y="55.5">GND</text>
<text x="98.3" y="54.2">VI</text>
<text x="103.7" y="57.9" transform="rotate(-90 103.7 57.9)">GND</text>
<text x="104.8" y="54.2">VO</text>
<text x="133.7" y="54.8">GND</text>
<text x="187" y="59">GND</text>
<text x="188.2" y="54.8">1u</text>
<text x="236.8" y="58">R12</text>
<text x="245" y="59.3">Q4</text>
<text x="245" y="54.2">Q3</text>
<text x="256.4" y="57.6">R21</text>
<text x="48.4" y="61.8">CC2</text>
<text x="62.5" y="62">5.1K</text>
<text x="73.9" y="63.7">GND</text>
<text x="104.5" y="65">GND</text>
<text x="152" y="64.6">+3.3V</text>
<text x="236.8" y="63.1">R13</text>
<text x="245" y="64.4">Q5</text>
<text x="256.2" y="61.1">R22</text>
<text x="49.3" y="72">D+</text>
<text x="49.3" y="66.9">D-</text>
<text x="49.3" y="69.4">D-</text>
<text x="103.3" y="69.6">27R</text>
<text x="104.1" y="67.3">R4</text>
<text x="158.9" y="68.3">5.1K</text>
<text x="178.3" y="68.2">RUN</text>
<text x="197.7" y="69.1" transform="rotate(-90 197.7 69.1)">DVDD</text>
<text x="202.8" y="69.8" transform="rotate(-90 202.8 69.8)">IOVDD</text>
<text x="210.4" y="71.9" transform="rotate(-90 210.4 71.9)">VREG_IN</text>
<text x="214.6" y="68.2">GPIO0</text>
<text x="214.6" y="70.7">GPIO1</text>
<text x="235.5" y="68.2">R14</text>
<text x="245" y="72">Q6</text>
<text x="256.1" y="66.3">R23</text>
<text x="49.3" y="74.5">D+</text>
<text x="103.3" y="74.7">27R</text>
<text x="104.1" y="72.4">R5</text>
<text x="178.3" y="75.8">USB_DP</text>
<text x="195.2" y="74.7" transform="rotate(-90 195.2 74.7)">VREG_VOUT</text>
<text x="205.3" y="72.6" transform="rotate(-90 205.3 72.6)">USB_VDD</text>
<text x="207.9" y="73.5" transform="rotate(-90 207.9 73.5)">ADC_AVDD</text>
<text x="214.6" y="73.3">GPIO2</text>
<text x="214.6" y="75.8">GPIO3</text>
<text x="284.5" y="76.4">J4</text>
<text x="47.1" y="82.1">SBU1</text>
<text x="78.7" y="83.4">D_TVS_Dual_AAC</text>
<text x="85" y="80.9">D3</text>
<text x="178.3" y="78.3">USB_DM</text>
<text x="214.6" y="78.3">GPIO4</text>
<text x="214.6" y="80.9">GPIO5</text>
<text x="214.6" y="83.4">GPIO6</text>
<text x="36.4" y="85.3" transform="rotate(-90 36.4 85.3)">SHIELD</text>
<text x="44" y="85.3" transform="rotate(-90 44 85.3)">GND</text>
<text x="47.1" y="84.7">SBU2</text>
<text x="178.3" y="86">QSPI_SS</text>
<text x="214.6" y="88.5">GPIO8</text>
<text x="214.6" y="86">GPIO7</text>
<text x="44.8" y="94.2">GND</text>
<text x="88" y="95.5">GND</text>
<text x="178.3" y="91">QSPI_SD0</text>
<text x="178.3" y="93.6">QSPI_SD1</text>
<text x="213.4" y="93.6">GPIO10</text>
<text x="214.6" y="91">GPIO9</text>
<text x="37.2" y="99.3">GND</text>
<text x="178.3" y="98.7">QSPI_SD3</text>
<text x="178.3" y="101.2">QSPI_SCLK</text>
<text x="178.3" y="96.1">QSPI_SD2</text>
<text x="213.4" y="96.1">GPIO11</text>
<text x="213.4" y="98.7">GPIO12</text>
<text x="213.4" y="101.2">GPIO13</text>
<text x="236.2" y="99.3">J3</text>
<text x="135.8" y="106.5">C1</text>
<text x="213.4" y="103.7">GPIO14</text>
<text x="213.4" y="106.3">GPIO15</text>
<text x="242.2" y="105.4" transform="rotate(-90 242.2 105.4)">GND</text>
<text x="135.3" y="109.1">27p</text>
<text x="149.9" y="111.4">Y1</text>
<text x="178.3" y="113.9">XIN</text>
<text x="213.4" y="108.8">GPIO16</text>
<text x="213.4" y="111.4">GPIO17</text>
<text x="213.4" y="113.9">GPIO18</text>
<text x="255.9" y="112.6">R17</text>
<text x="266.1" y="112.6">JP1</text>
<text x="278.1" y="113.9">+3.3V</text>
<text x="89.8" y="115.2">+3.3V</text>
<text x="135.8" y="117.7">C2</text>
<text x="161.9" y="119.2">R16</text>
<text x="213.4" y="116.4">GPIO19</text>
<text x="213.4" y="119">GPIO20</text>
<text x="255.6" y="115.2">2.2K</text>
<text x="60.7" y="123.5">R6</text>
<text x="60.8" y="125.7">1k</text>
<text x="77.6" y="123.5">R7</text>
<text x="77.6" y="125.5">10k</text>
<text x="99.1" y="123.4">100n</text>
<text x="99.1" y="120.9">C15</text>
<text x="135.3" y="120.5">27p</text>
<text x="143.1" y="120.6" transform="rotate(-90 143.1 120.6)">GND</text>
<text x="160.9" y="120.9" transform="rotate(-90 160.9 120.9)">GND</text>
<text x="162.6" y="121.8">1k</text>
<text x="178.3" y="124.1">XOUT</text>
<text x="213.4" y="121.5">GPIO21</text>
<text x="213.4" y="124.1">GPIO22</text>
<text x="255.6" y="122.8">2.2K</text>
<text x="255.9" y="120.2">R15</text>
<text x="266.1" y="120.2">JP2</text>
<text x="278.1" y="121.5">+3.3V</text>
<text x="30.7" y="127.9">1</text>
<text x="30.7" y="130.4">2</text>
<text x="39" y="130.4">3</text>
<text x="39" y="127.9">4</text>
<text x="96.9" y="127.2">GND</text>
<text x="125" y="129.3">GND</text>
<text x="161.4" y="130.4">J8</text>
<text x="163.8" y="130.6">1</text>
<text x="213.4" y="126.6">GPIO23</text>
<text x="213.4" y="129.1">GPIO24</text>
<text x="213.4" y="131.7">GPIO25</text>
<text x="235" y="126.6">J7</text>
<text x="24.5" y="134.8">GND</text>
<text x="49.9" y="134.8">GND</text>
<text x="81.8" y="136.8">~{CS}</text>
<text x="89.8" y="137.7" transform="rotate(-90 89.8 137.7)">VCC</text>
<text x="132.2" y="136.8">J2</text>
<text x="170.2" y="135.5">GND 25</text>
<text x="178.3" y="134.2">SWCLK</text>
<text x="178.3" y="136.8">SWD</text>
<text x="207.6" y="136.8">GPIO26_ADC0</text>
<text x="81.8" y="141.8">DI(IO0)</text>
<text x="81.8" y="139.3">CLK</text>
<text x="98.4" y="143.7">U3</text>
<text x="120.7" y="139.3">SM04B-SRSS-TB_LF__SN_</text>
<text x="207.6" y="139.3">GPIO27_ADC1</text>
<text x="207.6" y="141.8">GPIO28_ADC2</text>
<text x="81.8" y="144.4">DO(IO1)</text>
<text x="81.8" y="146.9">IO2</text>
<text x="81.8" y="149.5">IO3</text>
<text x="98.4" y="146.3">W25Q128JVS</text>
<text x="149.6" y="144.4">GND</text>
<text x="178.3" y="144.4">TESTEN</text>
<text x="200.3" y="146.8" transform="rotate(-90 200.3 146.8)">GND</text>
<text x="207.6" y="144.4">GPIO29_ADC3</text>
<text x="219.5" y="146.9">Conn_01x06_Pin</text>
<text x="236.3" y="144.4">J5</text>
<text x="89.8" y="153.2" transform="rotate(-90 89.8 153.2)">GND</text>
<text x="149.9" y="154.5">+3.3V</text>
<text x="173.1" y="150.1">GND</text>
<text x="185.9" y="153.9">PWR_FLAG</text>
<text x="201.4" y="151">U1</text>
<text x="201.4" y="153.5">RP2040</text>
<text x="90.6" y="161.5">GND</text>
<text x="149.6" y="157.1">GND</text>
<text x="201.1" y="156.4">GND</text>
<text x="123.6" y="179.3">+3.3V</text>
<text x="123.6" y="174.2">+3.3V</text>
<text x="125.7" y="176.1">GND</text>
<text x="30.1" y="184.4" transform="rotate(-90 30.1 184.4)">GND</text>
<text x="40.9" y="183.7">1</text>
<text x="49.1" y="183.7">4</text>
<text x="73.3" y="185.8" transform="rotate(-90 73.3 185.8)">+3.3V</text>
<text x="77.4" y="182.5">R1</text>
<text x="92.3" y="181.7" transform="rotate(-90 92.3 181.7)">R8</text>
<text x="123.6" y="181.8">+3.3V</text>
<text x="142.2" y="181.8">J6</text>
<text x="40.9" y="186.3">2</text>
<text x="49.1" y="186.3">3</text>
<text x="85.1" y="187.9">D5</text>
<text x="85.1" y="190.4">LED</text>
<text x="97.8" y="187.9">D4</text>
<text x="97.8" y="190.4">LED</text>
<text x="123.6" y="192">+3.3V</text>
<text x="125.7" y="188.8">GND</text>
<text x="125.7" y="186.3">GND</text>
<text x="143.1" y="190.5" transform="rotate(-90 143.1 190.5)">Conn_01x08_Socket</text>
<text x="82.9" y="193.3">GND</text>
<text x="95.6" y="193.3">GND</text>
</g>
<g font-size="1.8" fill="#a90000">
<text x="109.8" y="21.3">1</text>
<text x="109.8" y="23.9">3</text>
<text x="109.8" y="26.4">2</text>
<text x="109.8" y="41.7">3</text>
<text x="122.5" y="41.7">2</text>
<text x="238.1" y="45.5">2</text>
<text x="242.3" y="47.7" transform="rotate(-90 242.3 47.7)">1</text>
<text x="242.3" y="42.6" transform="rotate(-90 242.3 42.6)">1</text>
<text x="245.7" y="45.5">3</text>
<text x="54.6" y="53.1">A4</text>
<text x="95.8" y="53.1">3</text>
<text x="108.5" y="53.1">2</text>
<text x="116.6" y="49" transform="rotate(-90 116.6 49)">1</text>
<text x="238.1" y="50.5">2</text>
<text x="242.3" y="52.8" transform="rotate(-90 242.3 52.8)">1</text>
<text x="245.7" y="50.5">3</text>
<text x="54.6" y="58.2">A5</text>
<text x="238.1" y="55.6">2</text>
<text x="242.3" y="57.9" transform="rotate(-90 242.3 57.9)">1</text>
<text x="245.7" y="55.6">3</text>
<text x="54.5" y="60.7">B5</text>
<text x="54.6" y="65.8">A7</text>
<text x="102.6" y="60.4" transform="rotate(-90 102.6 60.4)">1</text>
<text x="194.1" y="62.9" transform="rotate(-90 194.1 62.9)">45</text>
<text x="196.6" y="62.9" transform="rotate(-90 196.6 62.9)">23</text>
<text x="201.7" y="62.3" transform="rotate(-90 201.7 62.3)">1</text>
<text x="204.2" y="62.9" transform="rotate(-90 204.2 62.9)">48</text>
<text x="206.8" y="62.9" transform="rotate(-90 206.8 62.9)">43</text>
<text x="209.3" y="62.9" transform="rotate(-90 209.3 62.9)">44</text>
<text x="238.1" y="60.7">2</text>
<text x="238.1" y="65.8">2</text>
<text x="242.3" y="62.9" transform="rotate(-90 242.3 62.9)">1</text>
<text x="245.7" y="60.7">3</text>
<text x="245.7" y="65.8">3</text>
<text x="54.5" y="68.3">B7</text>
<text x="54.6" y="70.9">A6</text>
<text x="174.6" y="67.1">26</text>
<text x="222.2" y="67.1">2</text>
<text x="222.2" y="69.6">3</text>
<text x="242.3" y="70.6" transform="rotate(-90 242.3 70.6)">1</text>
<text x="279.3" y="67.1">1</text>
<text x="279.3" y="69.6">2</text>
<text x="54.5" y="73.4">B6</text>
<text x="174.6" y="77.2">46</text>
<text x="174.6" y="74.7">47</text>
<text x="222.2" y="72.1">4</text>
<text x="222.2" y="74.7">5</text>
<text x="222.2" y="77.2">6</text>
<text x="238.1" y="73.4">2</text>
<text x="245.7" y="73.4">3</text>
<text x="279.3" y="72.1">3</text>
<text x="279.3" y="74.7">4</text>
<text x="279.3" y="77.2">5</text>
<text x="54.5" y="83.6">B8</text>
<text x="54.6" y="81">A8</text>
<text x="222.2" y="79.8">7</text>
<text x="222.2" y="82.3">8</text>
<text x="279.3" y="79.8">6</text>
<text x="279.3" y="82.3">7</text>
<text x="78" y="86.1">1</text>
<text x="86.1" y="89.6" transform="rotate(-90 86.1 89.6)">3</text>
<text x="93.3" y="86.1">2</text>
<text x="174.6" y="89.9">53</text>
<text x="174.6" y="84.8">56</text>
<text x="221.6" y="87.4">11</text>
<text x="221.6" y="89.9">12</text>
<text x="222.2" y="84.8">9</text>
<text x="231.1" y="87.4">1</text>
<text x="231.1" y="89.9">2</text>
<text x="279.3" y="84.8">8</text>
<text x="35.3" y="90.2" transform="rotate(-90 35.3 90.2)">S1</text>
<text x="42.9" y="90.2" transform="rotate(-90 42.9 90.2)">A1</text>
<text x="174.6" y="95">54</text>
<text x="174.6" y="92.5">55</text>
<text x="221.6" y="92.5">13</text>
<text x="221.6" y="95">14</text>
<text x="231.1" y="92.5">3</text>
<text x="231.1" y="95">4</text>
<text x="174.6" y="97.5">51</text>
<text x="174.6" y="100.1">52</text>
<text x="221.6" y="97.5">15</text>
<text x="221.6" y="100.1">16</text>
<text x="231.1" y="97.5">5</text>
<text x="231.1" y="100.1">6</text>
<text x="221.6" y="102.6">17</text>
<text x="221.6" y="105.2">18</text>
<text x="221.6" y="107.7">27</text>
<text x="231.1" y="102.6">7</text>
<text x="231.1" y="105.2">8</text>
<text x="231.1" y="107.7">9</text>
<text x="174.6" y="112.8">20</text>
<text x="221.6" y="110.2">28</text>
<text x="221.6" y="112.8">29</text>
<text x="230.5" y="110.2">10</text>
<text x="231.1" y="112.8">1</text>
<text x="146" y="117.9">2</text>
<text x="150.9" y="115.6" transform="rotate(-90 150.9 115.6)">3</text>
<text x="154.9" y="117.9">4</text>
<text x="221.6" y="115.3">30</text>
<text x="221.6" y="117.9">31</text>
<text x="231.1" y="115.3">2</text>
<text x="231.1" y="117.9">3</text>
<text x="263.5" y="115">1</text>
<text x="271.1" y="115">2</text>
<text x="150.9" y="122" transform="rotate(-90 150.9 122)">1</text>
<text x="174.6" y="122.9">21</text>
<text x="221.6" y="120.4">32</text>
<text x="221.6" y="122.9">34</text>
<text x="221.6" y="125.5">35</text>
<text x="231.1" y="120.4">4</text>
<text x="231.1" y="122.9">5</text>
<text x="231.1" y="125.5">6</text>
<text x="263.5" y="122.6">1</text>
<text x="271.1" y="122.6">2</text>
<text x="26" y="126.7">1</text>
<text x="26" y="129.3">2</text>
<text x="43.7" y="129.3">3</text>
<text x="43.7" y="126.7">4</text>
<text x="221.6" y="128">36</text>
<text x="221.6" y="130.6">37</text>
<text x="232.3" y="130.6">1</text>
<text x="79.3" y="135.6">1</text>
<text x="88.6" y="132.8" transform="rotate(-90 88.6 132.8)">8</text>
<text x="163.8" y="133.1">2</text>
<text x="163.8" y="135.6">3</text>
<text x="174.6" y="133.1">24</text>
<text x="221.6" y="135.6">38</text>
<text x="232.3" y="133.1">2</text>
<text x="232.3" y="135.6">3</text>
<text x="79.3" y="143.3">2</text>
<text x="79.3" y="140.7">5</text>
<text x="79.3" y="138.2">6</text>
<text x="174.6" y="143.3">19</text>
<text x="221.6" y="138.2">39</text>
<text x="221.6" y="140.7">40</text>
<text x="221.6" y="143.3">41</text>
<text x="232.3" y="138.2">4</text>
<text x="232.3" y="140.7">5</text>
<text x="232.3" y="143.3">6</text>
<text x="79.3" y="145.8">3</text>
<text x="79.3" y="148.3">7</text>
<text x="88.6" y="155.6" transform="rotate(-90 88.6 155.6)">4</text>
<text x="199.1" y="150.5" transform="rotate(-90 199.1 150.5)">57</text>
<text x="137.1" y="172.5">1</text>
<text x="137.1" y="175">2</text>
<text x="137.1" y="177.5">3</text>
<text x="36.1" y="182.6">1</text>
<text x="36.1" y="185.2">2</text>
<text x="53.9" y="185.2">3</text>
<text x="53.9" y="182.6">4</text>
<text x="137.1" y="180.1">4</text>
<text x="137.1" y="182.6">5</text>
<text x="137.1" y="185.2">6</text>
<text x="137.1" y="187.7">7</text>
<text x="137.1" y="190.2">8</text>
</g>
<g font-size="1.8" fill="#0f0f0f">
<text x="58.4" y="65.7">N</text>
<text x="58.4" y="70.8">P</text>
<text x="77.5" y="68.2">N</text>
<text x="95.2" y="73.3">P</text>
</g>
<g font-size="1.8" fill="#0000c2">
<text x="124.5" y="102.6">USB-C</text>
<text x="132.3" y="102.6">&amp;</text>
<text x="135" y="102.6">POWER</text>
<text x="16.5" y="162.3">STORAGE WINBOND CHIP</text>
<text x="119.4" y="162.3">SPARKFUN</text>
<text x="130.4" y="162.3">QWIIC</text>
<text x="268" y="162.3">RP2040</text>
<text x="276.5" y="162.3">MCU</text>
<text x="16.5" y="195.3">REST SW</text>
<text x="67.3" y="195.3">BLINKEN</text>
<text x="76.5" y="195.3">LIGHTS</text>
<text x="111.8" y="195.3">POWER HEADERS</text>
</g>
<g font-size="1.4" fill="#a90000">
<text x="138.6" y="143.3">S1</text>
<text x="139.5" y="143.3">2</text>
<text x="139.1" y="148.3">4</text>
<text x="139.1" y="156">1</text>
<text x="139.1" y="153.4">2</text>
<text x="139.1" y="150.9">3</text>
</g>
<g font-size="1.4" fill="#006464">
<text x="131.9" y="144.2">SHIELD</text>
<text x="136.2" y="149.3">4</text>
<text x="136.2" y="154.4">2</text>
<text x="136.2" y="151.9">3</text>
<text x="136.2" y="156.9">1</text>
</g>
</svg>
